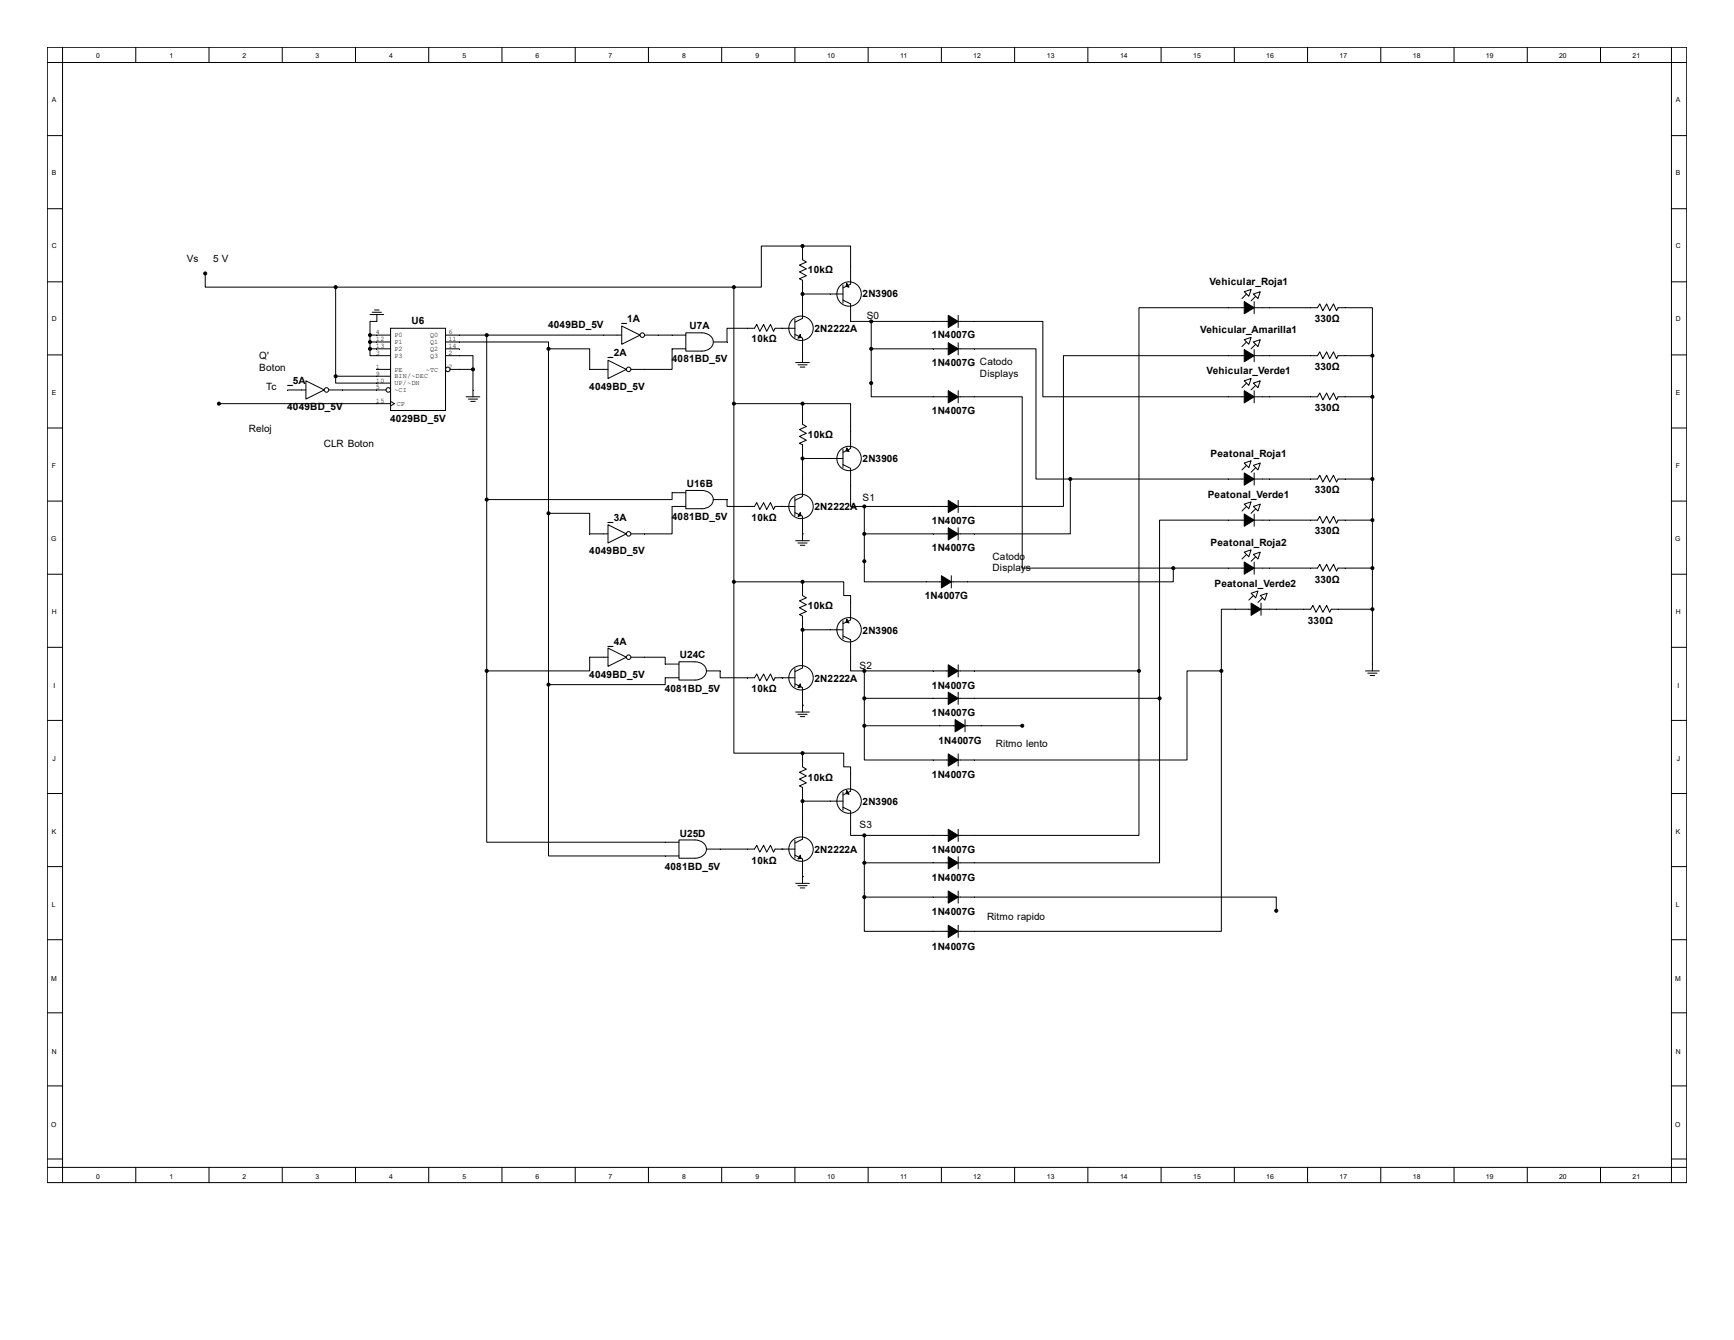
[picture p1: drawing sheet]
<svg xmlns="http://www.w3.org/2000/svg" width="279mm" height="216mm" viewBox="0 0 279 216" stroke-linecap="round" stroke-linejoin="round" font-family="sans-serif">
<g fill="none" stroke="#000" stroke-width=".16">
<path d="M7.6 7.6h264.2v182.9h-264.2zM7.6 10.1h264.2M10.1 7.6v182.9M21.9 7.6v2.5M33.7 7.6v2.5M45.5 7.6v2.5M57.3 7.6v2.5M69.1 7.6v2.5M80.9 7.6v2.5M92.7 7.6v2.5M104.5 7.6v2.5M116.3 7.6v2.5"/>
<path d="M128.1 7.6v2.5M139.9 7.6v2.5M151.7 7.6v2.5M163.5 7.6v2.5M175.3 7.6v2.5M187.1 7.6v2.5M198.9 7.6v2.5M210.7 7.6v2.5M222.5 7.6v2.5M234.3 7.6v2.5M246.1 7.6v2.5M257.9 7.6v2.5"/>
<path d="M269.3 7.6v182.9M7.6 21.9h2.5M7.6 33.6h2.5M129.3 39.6v2.2l.6 .4-1.1 .5 1.1 .6-1.1 .5 1.1 .6-1.1 .5 .5 .3v6.1l-1.2 .6M129.3 39.6h-6.6v6.7h-4.4M129.3 39.6h7.8v6.2l-1.3 .6M269.3 21.9h2.5M269.3 33.6h2.5M7.6 45.4h2.5M7.6 57.2h2.5M33.1 44.1v2.2h21M54.1 46.3v14.3"/>
<path d="M54.1 46.3h64.2M59.6 56.2v1.1h3.3M59.6 54h3.3M59.6 55.1h3.3M59.6 56.2h3.3M59.6 50.7h2.2M59.6 54v2.2M60 50.3h1.5M60.4 49.9h.7M60.7 50.7v1.1h-1.1v2.2M60.7 59.5h2.2M62.9 52.9h8.9v13.2h-8.9z"/>
<path d="M71.8 55.1h16.6v1.1M71.8 57.3h4.4v2.2M71.8 54h28.4M71.8 56.2h2.2M72.5 59.5h3.7M76.2 59.5v4.4M78.4 54v54.1M88.4 56.2h6.6v3.3h3M88.4 56.2v54.1M98 58l2.9 1.5-2.9 1.5zM100.2 52.5l2.9 1.5-2.9 1.5zM103.9 54h6.6"/>
<path d="M110.5 53.6h2.6a1.5 1.5 0 0 1 1.5 .6 1.5 1.5 0 0 1 .1 1.6 1.97 1.97 0 0 1-1.6 .8h-2.6zM110.5 56.2h-2.2v3.3h-6.6M118.3 46.3v47.4M128.1 52.9h-3.2l-.3 .5-.4-1.1-.7 1.1-.5-1.1-.6 1.1-.5-1.1-.3 .6h-4.5v2.2h-2.2M128.1 51.4v3M128.1 53.9l1.2 .6v3.9M128.2 58.4h2.2M128.6 58.8h1.5M128.9 59.1h.8M129.3 47.4h6.5M135.8 48.3l1.3 .7v2.8h30.9v12.1h44.3l.4-.6 .4 1.1 .7-1.1 .5 1.1 .6-1.1 .5 1.1 .2-.5h5.5M135.8 45.9v2.9"/>
<path d="M140.4 56.2h26.5v21h5.6M140.4 51.8v12.1h24.3v27.6h24.4M154.4 50.8v2M154.4 55.2v2M200.5 47l1.1-.4-.4 1.1zM200.5 54.7l1.1-.3-.4 1.1zM200.9 47.4l-.8 .7M200.9 55.1l-.8 .7M202 47.4l1.1-.4-.4 1.1zM202 55.1l1.1-.4-.4 1.1zM202.1 48.6v2M202.1 56.3v2"/>
<path d="M202.3 47.7l-.7 .8M202.3 55.5l-.7 .7M221.1 57.3v-7.7h-5.5l-.2 .5-.5-1.1-.6 1.1-.5-1.1-.7 1.1-.4-1.1-.4 .6h-28.8v58.5M221.1 57.3h-5.5l-.2 .5-.5-1.1-.6 1.1-.5-1.1-.7 1.1-.4-1.1-.4 .6h-40.9v24.3h-32.1M221.1 57.3v50.8M269.3 45.4h2.5M269.3 57.2h2.5M7.6 69h2.5M35.3 65h27.6M46.3 62.8h3M49.3 61.4l2.9 1.4-2.9 1.5zM53 62.8h9.2"/>
<path d="M54.1 60.6v1.1h8.8M54.1 60.6h8.8M62.9 64.7l.7 .3-.7 .4M75.1 63.9h2.2M75.5 64.3h1.4M75.8 64.7h.8M110.5 79h2.6a1.5 1.5 0 0 1 1.5 .6 1.5 1.5 0 0 1 .1 1.6 1.97 1.97 0 0 1-1.6 .8h-2.6zM110.5 79.4h-2.2v1.1h-29.9M118.3 65h11M129.3 65v3.3l.6 .4-1.1 .5 1.1 .6-1.1 .5 1.1 .6-1.1 .5 .5 .3v8.3l-1.2 .6M129.3 65h7.8v7.3l-1.3 .6M129.3 73.9h6.5"/>
<path d="M135.8 74.9l1.3 .6v6.1h2.2M135.8 72.4v2.9M154.4 62.9v2M172.5 77.2h39.8l.4-.6 .4 1.1 .7-1.1 .5 1.1 .6-1.1 .5 1.1 .2-.5h5.5M172.5 77.2v8.8h-33.2M200.5 61.4l1.1-.4-.4 1.1zM200.5 74.6l1.1-.4-.4 1.1zM200.9 61.7l-.8 .8M200.9 75l-.8 .7M202 61.7l1.1-.3-.4 1.1zM202 75l1.1-.4-.4 1.1zM202.1 62.9v2"/>
<path d="M202.1 76.2v2M202.3 62.1l-.7 .7M202.3 75.3l-.7 .8M269.3 69h2.5M7.6 80.7h2.5M7.6 92.5h2.5M88.4 82.7h6.6v3.3h3M98 84.5l2.9 1.5-2.9 1.5zM110.5 81.6h-2.2v4.4h-6.6M114.9 80.5h2.2v1.1h4.5l.3-.6 .5 1.1 .6-1.1 .5 1.1 .7-1.1 .4 1.1 .3-.5h3.2M118.3 93.7v27.6h11M118.3 93.7h11"/>
<path d="M126 81.6h.1M128.1 80.1v3M128.1 82.6l1.2 .6v3.9M128.2 87.1h2.2M128.6 87.5h1.5M128.9 87.9h.8M129.3 93.7v2.3l.6 .3-1.1 .5 1.1 .6-1.1 .5 1.1 .6-1.1 .5 .5 .3v8.3l-1.2 .6M129.3 86h.1M129.3 93.7h6.7v2.3h1.1v3.9l-1.3 .6M139.3 81.6v12.1h49.8v-2.2M153.3 92.8v1.9M154.4 80.6v2"/>
<path d="M154.4 85v2M189.1 91.5h23.2l.4-.6 .4 1.1 .7-1.1 .5 1.1 .6-1.1 .5 1.1 .2-.5h5.5M200.5 81.2l1.1-.3-.4 1.1zM200.5 89l1.1-.4-.4 1.1zM200.9 81.6l-.8 .7M200.9 89.3l-.8 .8M201.6 95.6l1.1-.4-.4 1.1zM202 81.6l1.1-.4-.4 1.1zM202 89.3l1.1-.3-.4 1.1zM202 96l-.8 .7M202.1 82.8v2M202.1 90.6v1.9"/>
<path d="M202.3 82l-.7 .7M202.3 89.7l-.7 .7M203.1 96l1.1-.4-.4 1.1zM203.2 97.2v1.9M203.4 96.3l-.7 .8M221.1 83.8h-5.5l-.2 .5-.5-1.1-.6 1.1-.5-1.1-.7 1.1-.4-1.1-.4 .6h-25.5v28.7M221.1 98.2h-6.6l-.2 .5-.5-1.2-.7 1.2-.4-1.2-.7 1.2-.4-1.2-.4 .7h-14.4v9.9M269.3 80.7h2.5M269.3 92.5h2.5M7.6 104.3h2.5M7.6 116.1h2.5M78.4 108.1v27.6h31"/>
<path d="M88.4 110.3v27.6h21M98 104.4l2.9 1.5-2.9 1.5zM98 105.9h-3v2.2h-16.6M101.7 105.9h5.5v1.1h2.2M109.4 106.6h2.6a1.5 1.5 0 0 1 1.5 .6 1.5 1.5 0 0 1 .1 1.6 1.97 1.97 0 0 1-1.6 .8h-2.6zM109.4 109.2h-2.2v1.1h-18.8M113.8 108.1h2.2v1.1h5.6l.3-.6 .5 1.1 .6-1.1 .5 1.1 .7-1.1 .4 1.1 .3-.5h3.2M126 109.2h.1M128.1 107.7v3M128.1 110.2l1.2 .6v3.9M128.2 114.7h2.2M128.6 115.1h1.5"/>
<path d="M128.9 115.5h.8M129.3 113.6h.1M129.3 101.5h6.5M135.8 102.5l1.3 .6v5h2.2M135.8 100v2.9M139.3 108.1h44.2M139.3 112.5h47.5M139.3 116.9h25.4M139.3 108.1v8.8M154.4 107.1v2M154.4 111.5v2M155.5 116v1.9"/>
<path d="M183.5 108.1v26.5h-44.2M186.8 112.5v26.5h-47.5M196.8 108.1v42h-57.5v-5.6M196.8 108.1h-5.5v14.4h-52v-5.6M220 108.1h2.2M220.4 108.5h1.5M220.8 108.8h.7M269.3 104.3h2.5M269.3 116.1h2.5M7.6 127.9h2.5M7.6 139.6h2.5M109.4 135.3h2.6a1.5 1.5 0 0 1 1.5 .6 1.5 1.5 0 0 1 .1 1.7 1.97 1.97 0 0 1-1.6 .7h-2.6z"/>
<path d="M113.8 136.8h7.8l.3-.6 .5 1.1 .6-1.1 .5 1.1 .7-1.1 .4 1.1 .3-.5h3.2M126 136.8h.1M128.1 135.3v3M128.1 137.8l1.2 .6v3.9M129.3 121.3v2.3l.6 .3-1.1 .5 1.1 .6-1.1 .5 1.1 .6-1.1 .5 .5 .3v8.3l-1.2 .6M129.3 121.3h6.7v2.3h1.1v3.9l-1.3 .6M129.3 129.1h6.5M135.8 130.1l1.3 .6v3.9h2.2M135.8 127.6v3M139.3 134.6v9.9M154.4 121.5v1.9M154.4 133.6v2"/>
<path d="M154.4 138v2M269.3 127.9h2.5M269.3 139.6h2.5M7.6 151.4h2.5M128.2 142.3h2.2M128.6 142.7h1.5M128.9 143.1h.8M129.3 141.2h.1M139.3 144.5h66.3v2.2M154.4 143.6v1.9M154.4 149.1v1.9M269.3 151.4h2.5"/>
<path d="M7.6 163.2h2.5M7.6 175h2.5M269.3 163.2h2.5M269.3 175h2.5M7.6 186.7h2.5M7.6 188.1h264.2M21.9 188.1v2.4M33.7 188.1v2.4M45.5 188.1v2.4M57.3 188.1v2.4M69.1 188.1v2.4M80.9 188.1v2.4"/>
<path d="M92.7 188.1v2.4M104.5 188.1v2.4M116.3 188.1v2.4M128.1 188.1v2.4M139.9 188.1v2.4M151.7 188.1v2.4M163.5 188.1v2.4M175.3 188.1v2.4M187.1 188.1v2.4M198.9 188.1v2.4M210.7 188.1v2.4M222.5 188.1v2.4"/>
<path d="M234.3 188.1v2.4M246.1 188.1v2.4M257.9 188.1v2.4M269.3 186.7h2.5"/>
<circle cx="72.2" cy="59.5" r=".37"/>
<circle cx="101.3" cy="59.5" r=".37"/>
<circle cx="103.5" cy="54" r=".37"/>
<circle cx="129.1" cy="52.9" r="1.97"/>
<circle cx="136.8" cy="47.4" r="1.97"/>
<circle cx="52.6" cy="62.8" r=".37"/>
<circle cx="62.6" cy="62.8" r=".37"/>
<circle cx="136.8" cy="73.9" r="1.97"/>
<circle cx="101.3" cy="86" r=".37"/>
<circle cx="129.1" cy="81.6" r="1.97"/>
<circle cx="101.3" cy="105.9" r=".37"/>
<circle cx="129.1" cy="109.2" r="1.97"/>
<circle cx="136.8" cy="101.5" r="1.97"/>
<circle cx="129.1" cy="136.8" r="1.97"/>
<circle cx="136.8" cy="129.1" r="1.97"/>
</g>
<g fill="#000" stroke="#000" stroke-width=".16">
<path d="M128.9 53.9l.2 .5-.5 .1zM136.4 45.7l.4 .6-.5-.2zM152.8 50.8l1.6 1-1.6 1zM152.8 55.2l1.6 1-1.6 1zM200.5 48.6l1.6 1-1.6 1zM200.5 56.3l1.6 1-1.6 1zM136.4 72.2l.4 .6-.5-.2zM152.8 62.9l1.6 1-1.6 1zM200.5 62.9l1.6 1-1.6 1zM200.5 76.2l1.6 1-1.6 1zM128.9 82.6l.2 .5-.5 .1zM136.4 99.8l.4 .6-.5-.2z"/>
<path d="M151.7 92.8l1.6 .9-1.6 1zM152.8 80.6l1.6 1-1.6 1zM152.8 85l1.6 1-1.6 1zM200.5 82.8l1.6 1-1.6 1zM200.5 90.6l1.6 .9-1.6 1zM201.6 97.2l1.6 1-1.6 .9zM128.9 110.2l.2 .5-.5 .1zM152.8 107.1l1.6 1-1.6 1zM152.8 111.5l1.6 1-1.6 1zM153.9 116l1.6 .9-1.6 1zM128.9 137.8l.2 .5-.5 .1zM136.4 127.4l.4 .6-.5-.1z"/>
<path d="M152.8 133.6l1.6 1-1.6 1zM152.8 138l1.6 1-1.6 1zM152.8 121.5l1.6 1-1.6 .9zM152.8 143.6l1.6 .9-1.6 1zM152.8 149.1l1.6 1-1.6 .9z"/>
<circle cx="129.3" cy="39.6" r=".25"/>
<circle cx="33.1" cy="44.1" r=".25"/>
<circle cx="54.1" cy="46.3" r=".25"/>
<circle cx="59.6" cy="54" r=".25"/>
<circle cx="59.6" cy="55.1" r=".25"/>
<circle cx="59.6" cy="56.2" r=".25"/>
<circle cx="76.2" cy="59.5" r=".25"/>
<circle cx="78.4" cy="54" r=".25"/>
<circle cx="88.4" cy="56.2" r=".25"/>
<circle cx="118.3" cy="46.3" r=".25"/>
<circle cx="129.3" cy="47.4" r=".25"/>
<circle cx="140.4" cy="56.2" r=".25"/>
<circle cx="140.4" cy="51.8" r=".25"/>
<circle cx="221.1" cy="57.3" r=".25"/>
<circle cx="35.3" cy="65" r=".25"/>
<circle cx="54.1" cy="60.6" r=".25"/>
<circle cx="118.3" cy="65" r=".25"/>
<circle cx="129.3" cy="73.9" r=".25"/>
<circle cx="129.3" cy="65" r=".25"/>
<circle cx="140.4" cy="61.7" r=".25"/>
<circle cx="172.5" cy="77.2" r=".25"/>
<circle cx="221.1" cy="63.9" r=".25"/>
<circle cx="221.1" cy="77.2" r=".25"/>
<circle cx="78.4" cy="80.5" r=".25"/>
<circle cx="88.4" cy="82.7" r=".25"/>
<circle cx="118.3" cy="93.7" r=".25"/>
<circle cx="129.3" cy="93.7" r=".25"/>
<circle cx="139.3" cy="86" r=".25"/>
<circle cx="139.3" cy="81.6" r=".25"/>
<circle cx="139.3" cy="90.4" r=".25"/>
<circle cx="189.1" cy="91.5" r=".25"/>
<circle cx="221.1" cy="91.5" r=".25"/>
<circle cx="221.1" cy="98.2" r=".25"/>
<circle cx="221.1" cy="83.8" r=".25"/>
<circle cx="78.4" cy="108.1" r=".25"/>
<circle cx="88.4" cy="110.3" r=".25"/>
<circle cx="129.3" cy="101.5" r=".25"/>
<circle cx="139.3" cy="108.1" r=".25"/>
<circle cx="139.3" cy="112.5" r=".25"/>
<circle cx="139.3" cy="116.9" r=".25"/>
<circle cx="164.7" cy="116.9" r=".25"/>
<circle cx="183.5" cy="108.1" r=".25"/>
<circle cx="186.8" cy="112.5" r=".25"/>
<circle cx="196.8" cy="108.1" r=".25"/>
<circle cx="129.3" cy="121.3" r=".25"/>
<circle cx="129.3" cy="129.1" r=".25"/>
<circle cx="139.3" cy="134.6" r=".25"/>
<circle cx="139.3" cy="139" r=".25"/>
<circle cx="139.3" cy="144.5" r=".25"/>
<circle cx="205.6" cy="146.7" r=".25"/>
</g>
<g font-size="1.6">
<text x="30.1" y="42.2">Vs</text>
<text x="34.4" y="42.2">5 V</text>
<text x="130.2" y="44">10kΩ</text>
<text x="139" y="47.9">2N3906</text>
<text x="194.9" y="45.9">Vehicular_Roja1</text>
<text x="66.3" y="52.2">U6</text>
<text x="88.3" y="52.8">4049BD_5V</text>
<text x="100.1" y="51.8">_1A</text>
<text x="111.1" y="53">U7A</text>
<text x="131.2" y="53.4">2N2222A</text>
<text x="139.7" y="51.5">S0</text>
<text x="193.4" y="53.7">Vehicular_Amarilla1</text>
<text x="211.8" y="51.8">330Ω</text>
<text x="41.8" y="57.9">Q'</text>
<text x="41.8" y="59.7">Boton</text>
<text x="98" y="57.4">_2A</text>
<text x="108.2" y="58.3">4081BD_5V</text>
<text x="121.1" y="55.2">10kΩ</text>
<text x="150.2" y="54.5">1N4007G</text>
<text x="150.2" y="59">1N4007G Catodo</text>
<text x="211.8" y="59.6">330Ω</text>
<text x="42.9" y="62.8">Tc</text>
<text x="46.3" y="61.8">_5A</text>
<text x="95" y="62.8">4049BD_5V</text>
<text x="157.9" y="60.7">Displays</text>
<text x="194.4" y="60.3">Vehicular_Verde1</text>
<text x="40.1" y="69.6">Reloj</text>
<text x="46.3" y="66.1">4049BD_5V</text>
<text x="62.9" y="67.9">4029BD_5V</text>
<text x="130.2" y="70.5">10kΩ</text>
<text x="150.2" y="66.7">1N4007G</text>
<text x="211.8" y="66.2">330Ω</text>
<text x="52.2" y="72">CLR Boton</text>
<text x="139" y="74.5">2N3906</text>
<text x="195.1" y="73.6">Peatonal_Roja1</text>
<text x="98" y="83.9">_3A</text>
<text x="108.2" y="83.8">4081BD_5V</text>
<text x="110.7" y="78.4">U16B</text>
<text x="121.1" y="83.9">10kΩ</text>
<text x="131.2" y="82.2">2N2222A</text>
<text x="139" y="80.7">S1</text>
<text x="194.6" y="80.2">Peatonal_Verde1</text>
<text x="211.8" y="79.5">330Ω</text>
<text x="95" y="89.3">4049BD_5V</text>
<text x="150.2" y="84.4">1N4007G</text>
<text x="150.2" y="88.8">1N4007G</text>
<text x="195.1" y="88">Peatonal_Roja2</text>
<text x="211.8" y="86.1">330Ω</text>
<text x="159.9" y="90.2">Catodo</text>
<text x="159.9" y="92">Displays</text>
<text x="195.7" y="94.6">Peatonal_Verde2</text>
<text x="211.8" y="93.9">330Ω</text>
<text x="130.2" y="98.2">10kΩ</text>
<text x="149" y="96.6">1N4007G</text>
<text x="210.7" y="100.5">330Ω</text>
<text x="98" y="103.8">_4A</text>
<text x="109.5" y="106">U24C</text>
<text x="138.5" y="107.9">S2</text>
<text x="139" y="102.1">2N3906</text>
<text x="95" y="109.2">4049BD_5V</text>
<text x="107.1" y="111.5">4081BD_5V</text>
<text x="121.1" y="111.5">10kΩ</text>
<text x="131.2" y="109.9">2N2222A</text>
<text x="150.2" y="111">1N4007G</text>
<text x="150.2" y="115.4">1N4007G</text>
<text x="151.2" y="119.8">1N4007G</text>
<text x="130.2" y="125.8">10kΩ</text>
<text x="150.2" y="125.3">1N4007G</text>
<text x="160.5" y="120.4">Ritmo lento</text>
<text x="139" y="129.8">2N3906</text>
<text x="109.5" y="134.8">U25D</text>
<text x="131.2" y="137.5">2N2222A</text>
<text x="138.5" y="133.4">S3</text>
<text x="150.2" y="137.5">1N4007G</text>
<text x="107.1" y="140.2">4081BD_5V</text>
<text x="121.1" y="139.2">10kΩ</text>
<text x="150.2" y="141.9">1N4007G</text>
<text x="150.2" y="147.4">1N4007G</text>
<text x="159" y="148.2">Ritmo rapido</text>
<text x="150.2" y="153">1N4007G</text>
</g>
<g font-size="1.1">
<text x="15.5" y="9.3">0</text>
<text x="27.3" y="9.3">1</text>
<text x="39.1" y="9.3">2</text>
<text x="50.8" y="9.3">3</text>
<text x="62.7" y="9.3">4</text>
<text x="74.5" y="9.3">5</text>
<text x="86.3" y="9.3">6</text>
<text x="98" y="9.3">7</text>
<text x="109.9" y="9.3">8</text>
<text x="121.7" y="9.3">9</text>
<text x="133.3" y="9.3">10</text>
<text x="145" y="9.3">11</text>
<text x="156.8" y="9.3">12</text>
<text x="168.7" y="9.3">13</text>
<text x="180.5" y="9.3">14</text>
<text x="192.2" y="9.3">15</text>
<text x="204" y="9.3">16</text>
<text x="215.9" y="9.3">17</text>
<text x="227.7" y="9.3">18</text>
<text x="239.4" y="9.3">19</text>
<text x="251.2" y="9.3">20</text>
<text x="263.1" y="9.3">21</text>
<text x="8.3" y="16.4">A</text>
<text x="270" y="16.4">A</text>
<text x="8.3" y="28.2">B</text>
<text x="270" y="28.2">B</text>
<text x="8.3" y="40">C</text>
<text x="270" y="40">C</text>
<text x="8.3" y="51.8">D</text>
<text x="60.6" y="53.9">4</text>
<text x="72.3" y="53.9">6</text>
<text x="270" y="51.8">D</text>
<text x="60.6" y="55">12</text>
<text x="60.6" y="56.1">13</text>
<text x="60.6" y="57.2">3</text>
<text x="60.6" y="59.4">1</text>
<text x="63.5" y="54.3">P0</text>
<text x="63.5" y="55.4">P1</text>
<text x="63.5" y="56.5">P2</text>
<text x="63.5" y="57.6">P3</text>
<text x="63.5" y="59.9">PE</text>
<text x="68.6" y="59.9">~TC</text>
<text x="69.3" y="54.3">Q0</text>
<text x="69.3" y="55.4">Q1</text>
<text x="69.3" y="56.5">Q2</text>
<text x="69.3" y="57.6">Q3</text>
<text x="72.3" y="55">11</text>
<text x="72.3" y="56.1">14</text>
<text x="72.3" y="57.2">2</text>
<text x="72.3" y="59.4">7</text>
<text x="8.3" y="63.6">E</text>
<text x="60.6" y="62.7">5</text>
<text x="60.6" y="60.5">9</text>
<text x="60.6" y="61.6">10</text>
<text x="60.6" y="65">15</text>
<text x="63.5" y="63.2">~CI</text>
<text x="63.5" y="61">BIN/~DEC</text>
<text x="63.5" y="62.1">UP/~DN</text>
<text x="63.9" y="65.4">CP</text>
<text x="270" y="63.6">E</text>
<text x="8.3" y="75.4">F</text>
<text x="270" y="75.4">F</text>
<text x="8.3" y="87.2">G</text>
<text x="269.9" y="87.2">G</text>
<text x="8.3" y="99">H</text>
<text x="270" y="99">H</text>
<text x="8.6" y="110.8">I</text>
<text x="270.3" y="110.8">I</text>
<text x="8.5" y="122.6">J</text>
<text x="270.2" y="122.6">J</text>
<text x="8.3" y="134.4">K</text>
<text x="270" y="134.4">K</text>
<text x="8.3" y="146.2">L</text>
<text x="270" y="146.2">L</text>
<text x="8.3" y="158">M</text>
<text x="269.9" y="158">M</text>
<text x="8.3" y="169.8">N</text>
<text x="270" y="169.8">N</text>
<text x="8.3" y="181.6">O</text>
<text x="269.9" y="181.6">O</text>
<text x="15.5" y="190">0</text>
<text x="27.3" y="190">1</text>
<text x="39.1" y="190">2</text>
<text x="50.8" y="190">3</text>
<text x="62.7" y="190">4</text>
<text x="74.5" y="190">5</text>
<text x="86.3" y="190">6</text>
<text x="98" y="190">7</text>
<text x="109.9" y="190">8</text>
<text x="121.7" y="190">9</text>
<text x="133.3" y="190">10</text>
<text x="145" y="190">11</text>
<text x="156.8" y="190">12</text>
<text x="168.7" y="190">13</text>
<text x="180.5" y="190">14</text>
<text x="192.2" y="190">15</text>
<text x="204" y="190">16</text>
<text x="215.9" y="190">17</text>
<text x="227.7" y="190">18</text>
<text x="239.4" y="190">19</text>
<text x="251.2" y="190">20</text>
<text x="263.1" y="190">21</text>
</g>
</svg>
